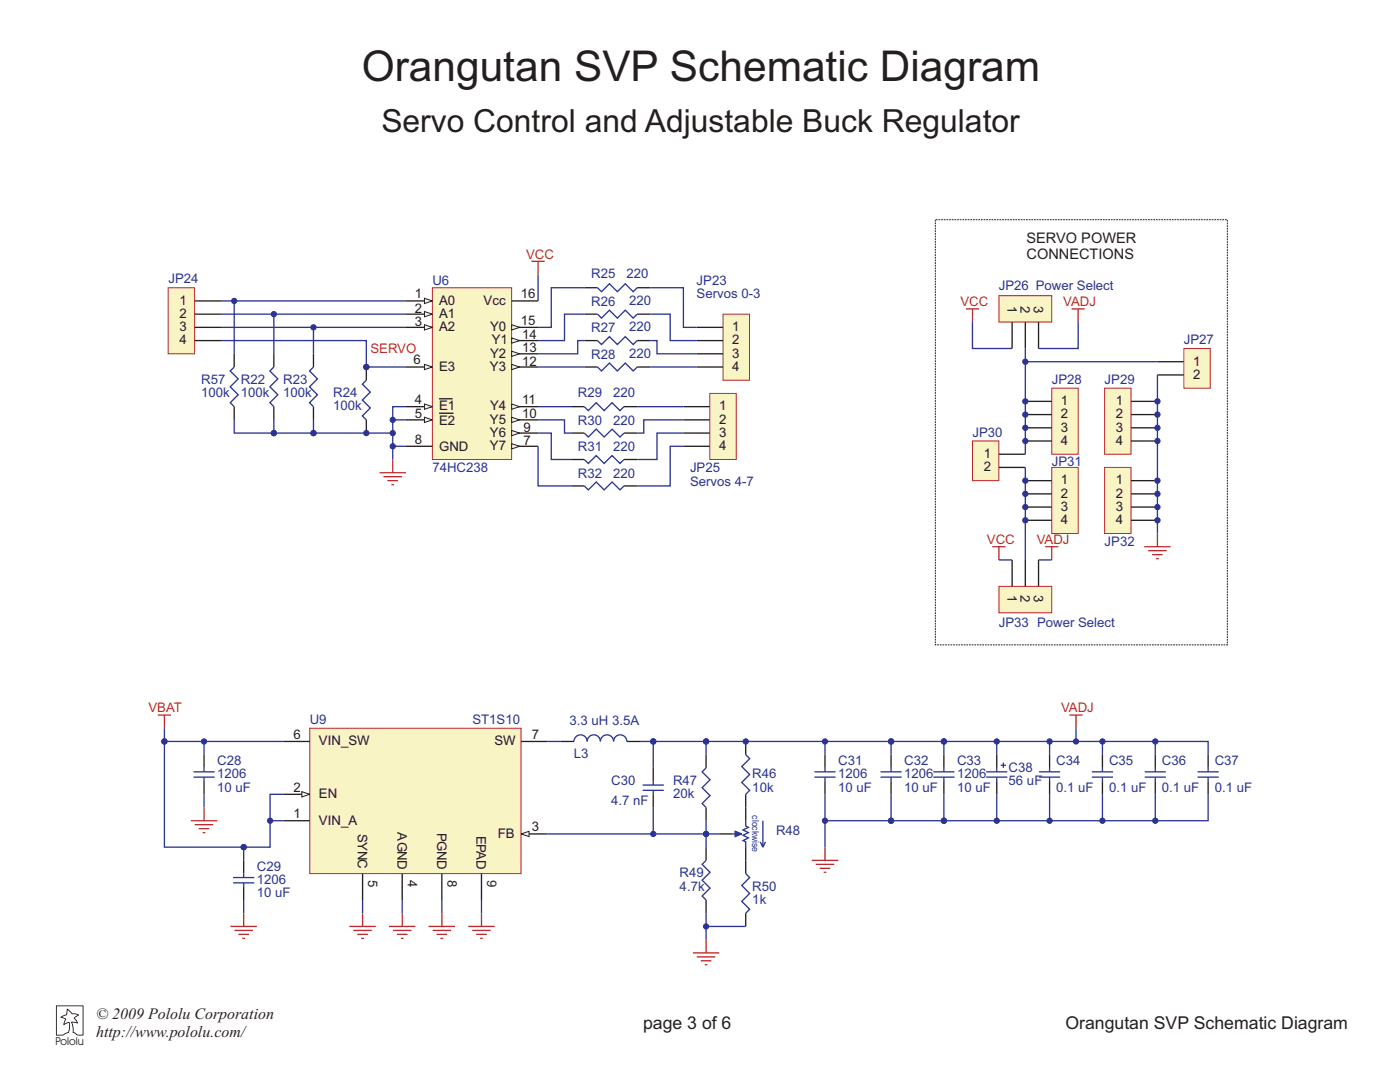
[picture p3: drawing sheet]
<svg xmlns="http://www.w3.org/2000/svg" width="279mm" height="216mm" viewBox="0 0 279 216" stroke-linecap="round" stroke-linejoin="round" font-family="sans-serif">
<path d="M86.3 57.4h15.8v34.3h-15.8z" fill-rule="evenodd" fill="#f9f4c4"/>
<path d="M86.3 57.4h15.8v34.3h-15.8z" fill="none" stroke="#c2262e" stroke-width=".2"/>
<path d="M102.1 60h5.3M81 81.1h5.3" fill="none" stroke="#231f20" stroke-width=".26"/>
<path d="M84.7 80.6l1.6 .5-1.6 .6z" fill="#f9f7e9"/>
<path d="M84.7 80.6l1.6 .5-1.6 .6z" fill="none" stroke="#231f20" stroke-width=".2"/>
<path d="M87.6 79.6h2.7" fill="none" stroke="#231f20" stroke-width=".36"/>
<path d="M102.1 68h5.3" fill="none" stroke="#231f20" stroke-width=".26"/>
<path d="M102.1 67.4l1.6 .6-1.6 .5z" fill="#f9f7e9"/>
<path d="M102.1 67.4l1.6 .6-1.6 .5z" fill="none" stroke="#231f20" stroke-width=".2"/>
<path d="M102.1 73.2h5.3" fill="none" stroke="#231f20" stroke-width=".26"/>
<path d="M102.1 72.7l1.6 .5-1.6 .6z" fill="#f9f7e9"/>
<path d="M102.1 72.7l1.6 .5-1.6 .6z" fill="none" stroke="#231f20" stroke-width=".2"/>
<path d="M102.1 83.8h5.3" fill="none" stroke="#231f20" stroke-width=".26"/>
<path d="M102.1 83.3l1.6 .5-1.6 .5z" fill="#f9f7e9"/>
<path d="M102.1 83.3l1.6 .5-1.6 .5z" fill="none" stroke="#231f20" stroke-width=".2"/>
<path d="M102.1 89.1h5.3" fill="none" stroke="#231f20" stroke-width=".26"/>
<path d="M102.1 88.5l1.6 .6-1.6 .5z" fill="#f9f7e9"/>
<path d="M102.1 88.5l1.6 .6-1.6 .5z" fill="none" stroke="#231f20" stroke-width=".2"/>
<path d="M81 83.8h5.3" fill="none" stroke="#231f20" stroke-width=".26"/>
<path d="M84.7 83.3l1.6 .5-1.6 .5z" fill="#f9f7e9"/>
<path d="M84.7 83.3l1.6 .5-1.6 .5z" fill="none" stroke="#231f20" stroke-width=".2"/>
<path d="M87.6 82.5h2.9" fill="none" stroke="#231f20" stroke-width=".37"/>
<path d="M81 73.2h5.3" fill="none" stroke="#231f20" stroke-width=".26"/>
<path d="M84.7 72.7l1.6 .5-1.6 .6z" fill="#f9f7e9"/>
<path d="M84.7 72.7l1.6 .5-1.6 .6z" fill="none" stroke="#231f20" stroke-width=".2"/>
<path d="M102.1 86.4h5.3" fill="none" stroke="#231f20" stroke-width=".26"/>
<path d="M102.1 85.9l1.6 .5-1.6 .5z" fill="#f9f7e9"/>
<path d="M102.1 85.9l1.6 .5-1.6 .5z" fill="none" stroke="#231f20" stroke-width=".2"/>
<path d="M102.1 81.1h5.3" fill="none" stroke="#231f20" stroke-width=".26"/>
<path d="M102.1 80.6l1.6 .5-1.6 .6z" fill="#f9f7e9"/>
<path d="M102.1 80.6l1.6 .5-1.6 .6z" fill="none" stroke="#231f20" stroke-width=".2"/>
<path d="M102.1 70.6h5.3" fill="none" stroke="#231f20" stroke-width=".26"/>
<path d="M102.1 70.1l1.6 .5-1.6 .5z" fill="#f9f7e9"/>
<path d="M102.1 70.1l1.6 .5-1.6 .5z" fill="none" stroke="#231f20" stroke-width=".2"/>
<path d="M102.1 65.3h5.3" fill="none" stroke="#231f20" stroke-width=".26"/>
<path d="M102.1 64.8l1.6 .5-1.6 .5z" fill="#f9f7e9"/>
<path d="M102.1 64.8l1.6 .5-1.6 .5z" fill="none" stroke="#231f20" stroke-width=".2"/>
<path d="M81 60h5.3M81 89.1h5.3" fill="none" stroke="#231f20" stroke-width=".26"/>
<path d="M84.7 59.5l1.6 .5-1.6 .6z" fill="#f9f7e9"/>
<path d="M84.7 59.5l1.6 .5-1.6 .6z" fill="none" stroke="#231f20" stroke-width=".2"/>
<path d="M81 62.7h5.3" fill="none" stroke="#231f20" stroke-width=".26"/>
<path d="M84.7 62.2l1.6 .5-1.6 .5z" fill="#f9f7e9"/>
<path d="M84.7 62.2l1.6 .5-1.6 .5z" fill="none" stroke="#231f20" stroke-width=".2"/>
<path d="M81 65.3h5.3" fill="none" stroke="#231f20" stroke-width=".26"/>
<path d="M84.7 64.8l1.6 .5-1.6 .5z" fill="#f9f7e9"/>
<path d="M84.7 64.8l1.6 .5-1.6 .5z" fill="none" stroke="#231f20" stroke-width=".2"/>
<path d="M144.3 62.7h5.3v13.2h-5.3z" fill-rule="evenodd" fill="#f9f4c4"/>
<path d="M144.3 62.7h5.3v13.2h-5.3z" fill="none" stroke="#c2262e" stroke-width=".2"/>
<path d="M139 65.3h5.3M139 68h5.3M139 70.6h5.3M139 73.2h5.3" fill="none" stroke="#231f20" stroke-width=".26"/>
<path d="M141.7 78.5h5.2v13.2h-5.2z" fill-rule="evenodd" fill="#f9f4c4"/>
<path d="M141.7 78.5h5.2v13.2h-5.2z" fill="none" stroke="#c2262e" stroke-width=".2"/>
<path d="M136.4 81.1h5.3M136.4 83.8h5.3M136.4 86.4h5.3M136.4 89.1h5.3" fill="none" stroke="#231f20" stroke-width=".26"/>
<path d="M78.4 83.8h2.6M81 81.1h-2.6v10.6M127.2 81.1h9.2M136.4 89.1h-2.6v7.9h-6.6" fill="none" stroke="#2c3392" stroke-width=".26"/>
<path d="M75.7 94.3h5.3M76.5 95.1h3.7M77.3 95.9h2.1M78.1 96.7h.5M78.4 91.7v2.6" fill="none" stroke="#c2262e" stroke-width=".26"/>
<circle cx="78.4" cy="83.8" r=".53" fill="#2c3392"/>
<circle cx="78.4" cy="83.8" r=".53" fill="none" stroke="#2c3392" stroke-width=".2"/>
<path d="M78.4 89.1h2.6" fill="none" stroke="#2c3392" stroke-width=".26"/>
<circle cx="78.4" cy="89.1" r=".53" fill="#2c3392"/>
<circle cx="78.4" cy="89.1" r=".53" fill="none" stroke="#2c3392" stroke-width=".2"/>
<path d="M33.6 57.4h5.2v13.2h-5.2z" fill-rule="evenodd" fill="#f9f4c4"/>
<path d="M33.6 57.4h5.2v13.2h-5.2z" fill="none" stroke="#c2262e" stroke-width=".2"/>
<path d="M38.8 60h5.3M38.8 62.7h5.3M38.8 65.3h5.3M38.8 68h5.3M73.1 73.2v2.7M73.1 83.8v2.6" fill="none" stroke="#231f20" stroke-width=".26"/>
<path d="M73.1 75.9l-.8 .8 1.6 1.5-1.6 1.6 1.6 1.6-1.6 1.6 .8 .8" fill="none" stroke="#273895" stroke-width=".26"/>
<circle cx="73.1" cy="86.4" r=".53" fill="#2c3392"/>
<circle cx="73.1" cy="86.4" r=".53" fill="none" stroke="#2c3392" stroke-width=".2"/>
<circle cx="73.1" cy="73.2" r=".53" fill="#2c3392"/>
<circle cx="73.1" cy="73.2" r=".53" fill="none" stroke="#2c3392" stroke-width=".2"/>
<g fill="none" stroke="#231f20" stroke-width=".26">
<path d="M116.6 57.4h2.7M127.2 57.4h2.6M54.7 70.6v2.6M62.6 70.6v2.6M116.6 62.7h2.7M116.6 73.2h2.7M116.6 68h2.7M127.2 62.7h2.6M127.2 73.2h2.6M127.2 68h2.6M54.7 81.1v2.7M62.6 81.1v2.7"/>
<path d="M114 81.1h2.6M114 86.4h2.6M114 97h2.6M114 91.7h2.6M124.5 81.1h2.7M124.5 86.4h2.7M124.5 97h2.7M124.5 91.7h2.7"/>
</g>
<path d="M119.3 57.4l.7 .8 1.6-1.6 1.6 1.6 1.6-1.6 1.6 1.6 .8-.8M54.7 73.2l-.8 .8 1.5 1.6-1.5 1.6 1.5 1.6-1.5 1.6 .8 .7M62.6 73.2l-.8 .8 1.6 1.6-1.6 1.6 1.6 1.6-1.6 1.6 .8 .7M119.3 62.7l.7 .8 1.6-1.6 1.6 1.6 1.6-1.6 1.6 1.6 .8-.8M119.3 73.2l.7 .8 1.6-1.6 1.6 1.6 1.6-1.6 1.6 1.6 .8-.8M119.3 68l.7 .8 1.6-1.6 1.6 1.6 1.6-1.6 1.6 1.6 .8-.8M116.6 81.1l.8 .8 1.6-1.5 1.6 1.5 1.6-1.5 1.5 1.5 .8-.8M116.6 86.4l.8 .8 1.6-1.6 1.6 1.6 1.6-1.6 1.5 1.6 .8-.8M116.6 97l.8 .8 1.6-1.6 1.6 1.6 1.6-1.6 1.5 1.6 .8-.8M116.6 91.7l.8 .8 1.6-1.6 1.6 1.6 1.6-1.6 1.5 1.6 .8-.8" fill="none" stroke="#273895" stroke-width=".26"/>
<g fill="none" stroke="#2c3392" stroke-width=".26">
<path d="M107.4 54.8v5.2M116.6 57.4h-6.6v7.9h-2.6M129.8 57.4h6.6v7.9h2.6M107.4 73.2h9.2M116.6 68h-1.3v2.6h-7.9M116.6 62.7h-3.9v5.3h-5.3M129.8 68h1.3v2.6h7.9M129.8 62.7h4v5.3h5.2M129.8 73.2h9.2M62.6 83.8v2.6h15.8M107.4 89.1v7.9h6.6M107.4 86.4h2.6v5.3h4"/>
<path d="M107.4 83.8h5.3v2.6h1.3M107.4 81.1h6.6M136.4 83.8h-7.9v2.6h-1.3M136.4 86.4h-5.3v5.3h-3.9"/>
</g>
<path d="M106.1 52.1h2.6M107.4 52.1v2.7" fill="none" stroke="#c2262e" stroke-width=".26"/>
<circle cx="78.4" cy="86.4" r=".53" fill="#2c3392"/>
<circle cx="78.4" cy="86.4" r=".53" fill="none" stroke="#2c3392" stroke-width=".2"/>
<circle cx="62.6" cy="86.4" r=".53" fill="#2c3392"/>
<circle cx="62.6" cy="86.4" r=".53" fill="none" stroke="#2c3392" stroke-width=".2"/>
<path d="M54.7 83.8v2.6h7.9" fill="none" stroke="#2c3392" stroke-width=".26"/>
<circle cx="62.6" cy="86.4" r=".53" fill="#2c3392"/>
<circle cx="62.6" cy="86.4" r=".53" fill="none" stroke="#2c3392" stroke-width=".2"/>
<circle cx="54.7" cy="86.4" r=".53" fill="#2c3392"/>
<circle cx="54.7" cy="86.4" r=".53" fill="none" stroke="#2c3392" stroke-width=".2"/>
<path d="M62.6 65.3v5.3" fill="none" stroke="#2c3392" stroke-width=".26"/>
<circle cx="62.6" cy="65.3" r=".53" fill="#2c3392"/>
<circle cx="62.6" cy="65.3" r=".53" fill="none" stroke="#2c3392" stroke-width=".2"/>
<path d="M54.7 62.7v7.9" fill="none" stroke="#2c3392" stroke-width=".26"/>
<circle cx="54.7" cy="62.7" r=".53" fill="#2c3392"/>
<circle cx="54.7" cy="62.7" r=".53" fill="none" stroke="#2c3392" stroke-width=".2"/>
<path d="M46.7 70.6v2.6M46.7 81.1v2.7" fill="none" stroke="#231f20" stroke-width=".26"/>
<path d="M46.7 73.2l-.8 .8 1.6 1.6-1.6 1.6 1.6 1.6-1.6 1.6 .8 .7" fill="none" stroke="#273895" stroke-width=".26"/>
<path d="M44.1 68h29v5.2h7.9M44.1 60h36.9M44.1 62.7h36.9M44.1 65.3h36.9" fill="none" stroke="#2c3392" stroke-width=".26"/>
<circle cx="73.1" cy="73.2" r=".53" fill="#2c3392"/>
<circle cx="73.1" cy="73.2" r=".53" fill="none" stroke="#2c3392" stroke-width=".2"/>
<path d="M46.7 60v10.6" fill="none" stroke="#2c3392" stroke-width=".26"/>
<circle cx="46.7" cy="60" r=".53" fill="#2c3392"/>
<circle cx="46.7" cy="60" r=".53" fill="none" stroke="#2c3392" stroke-width=".2"/>
<path d="M46.7 83.8v2.6h8" fill="none" stroke="#2c3392" stroke-width=".26"/>
<circle cx="54.7" cy="86.4" r=".53" fill="#2c3392"/>
<circle cx="54.7" cy="86.4" r=".53" fill="none" stroke="#2c3392" stroke-width=".2"/>
<path d="M192.8 61.6h2.6M194.1 61.6v2.7" fill="none" stroke="#c2262e" stroke-width=".26"/>
<path d="M194.1 64.3v5.2h7.9" fill="none" stroke="#2c3392" stroke-width=".26"/>
<path d="M220.4 77.5h5.3v13.1h-5.3z" fill-rule="evenodd" fill="#f9f4c4"/>
<path d="M220.4 77.5h5.3v13.1h-5.3z" fill="none" stroke="#c2262e" stroke-width=".2"/>
<path d="M225.7 80.1h5.3M225.7 82.7h5.3M225.7 85.4h5.3M225.7 88h5.3" fill="none" stroke="#231f20" stroke-width=".26"/>
<circle cx="231" cy="80.1" r=".53" fill="#2c3392"/>
<circle cx="231" cy="80.1" r=".53" fill="none" stroke="#2c3392" stroke-width=".2"/>
<circle cx="231" cy="82.7" r=".53" fill="#2c3392"/>
<circle cx="231" cy="82.7" r=".53" fill="none" stroke="#2c3392" stroke-width=".2"/>
<circle cx="231" cy="85.4" r=".53" fill="#2c3392"/>
<circle cx="231" cy="85.4" r=".53" fill="none" stroke="#2c3392" stroke-width=".2"/>
<circle cx="231" cy="88" r=".53" fill="#2c3392"/>
<circle cx="231" cy="88" r=".53" fill="none" stroke="#2c3392" stroke-width=".2"/>
<path d="M220.4 93.3h5.3v13.2h-5.3z" fill-rule="evenodd" fill="#f9f4c4"/>
<path d="M220.4 93.3h5.3v13.2h-5.3z" fill="none" stroke="#c2262e" stroke-width=".2"/>
<path d="M225.7 95.9h5.3M225.7 98.5h5.3M225.7 101.2h5.3M225.7 103.8h5.3" fill="none" stroke="#231f20" stroke-width=".26"/>
<circle cx="231" cy="95.9" r=".53" fill="#2c3392"/>
<circle cx="231" cy="95.9" r=".53" fill="none" stroke="#2c3392" stroke-width=".2"/>
<circle cx="231" cy="98.5" r=".53" fill="#2c3392"/>
<circle cx="231" cy="98.5" r=".53" fill="none" stroke="#2c3392" stroke-width=".2"/>
<circle cx="231" cy="101.2" r=".53" fill="#2c3392"/>
<circle cx="231" cy="101.2" r=".53" fill="none" stroke="#2c3392" stroke-width=".2"/>
<circle cx="231" cy="103.8" r=".53" fill="#2c3392"/>
<circle cx="231" cy="103.8" r=".53" fill="none" stroke="#2c3392" stroke-width=".2"/>
<path d="M228.4 109.1h5.2M229.1 109.9h3.7M229.9 110.7h2.1M230.7 111.5h.6M231 106.5v2.6" fill="none" stroke="#c2262e" stroke-width=".26"/>
<path d="M209.9 77.5h5.3v13.1h-5.3z" fill-rule="evenodd" fill="#f9f4c4"/>
<path d="M209.9 77.5h5.3v13.1h-5.3z" fill="none" stroke="#c2262e" stroke-width=".2"/>
<path d="M204.6 80.1h5.3M204.6 82.7h5.3M204.6 85.4h5.3M204.6 88h5.3" fill="none" stroke="#231f20" stroke-width=".26"/>
<circle cx="204.6" cy="80.1" r=".53" fill="#2c3392"/>
<circle cx="204.6" cy="80.1" r=".53" fill="none" stroke="#2c3392" stroke-width=".2"/>
<circle cx="204.6" cy="82.7" r=".53" fill="#2c3392"/>
<circle cx="204.6" cy="82.7" r=".53" fill="none" stroke="#2c3392" stroke-width=".2"/>
<circle cx="204.6" cy="85.4" r=".53" fill="#2c3392"/>
<circle cx="204.6" cy="85.4" r=".53" fill="none" stroke="#2c3392" stroke-width=".2"/>
<circle cx="204.6" cy="88" r=".53" fill="#2c3392"/>
<circle cx="204.6" cy="88" r=".53" fill="none" stroke="#2c3392" stroke-width=".2"/>
<path d="M199.4 59h10.5v5.3h-10.5z" fill-rule="evenodd" fill="#f9f4c4"/>
<path d="M199.4 59h10.5v5.3h-10.5z" fill="none" stroke="#c2262e" stroke-width=".2"/>
<path d="M202 64.3v5.2M204.6 64.3v5.2M207.3 64.3v5.2" fill="none" stroke="#231f20" stroke-width=".26"/>
<path d="M213.9 61.6h2.6M215.2 61.6v2.7M198 109.1h2.7M199.4 109.1v2.6" fill="none" stroke="#c2262e" stroke-width=".26"/>
<path d="M215.2 64.3v5.2h-7.9" fill="none" stroke="#2c3392" stroke-width=".26"/>
<path d="M209.9 93.3h5.3v13.2h-5.3z" fill-rule="evenodd" fill="#f9f4c4"/>
<path d="M209.9 93.3h5.3v13.2h-5.3z" fill="none" stroke="#c2262e" stroke-width=".2"/>
<path d="M204.6 95.9h5.3M204.6 98.5h5.3M204.6 101.2h5.3M204.6 103.8h5.3" fill="none" stroke="#231f20" stroke-width=".26"/>
<circle cx="204.6" cy="95.9" r=".53" fill="#2c3392"/>
<circle cx="204.6" cy="95.9" r=".53" fill="none" stroke="#2c3392" stroke-width=".2"/>
<circle cx="204.6" cy="98.5" r=".53" fill="#2c3392"/>
<circle cx="204.6" cy="98.5" r=".53" fill="none" stroke="#2c3392" stroke-width=".2"/>
<circle cx="204.6" cy="101.2" r=".53" fill="#2c3392"/>
<circle cx="204.6" cy="101.2" r=".53" fill="none" stroke="#2c3392" stroke-width=".2"/>
<circle cx="204.6" cy="103.8" r=".53" fill="#2c3392"/>
<circle cx="204.6" cy="103.8" r=".53" fill="none" stroke="#2c3392" stroke-width=".2"/>
<path d="M199.4 117h10.5v5.3h-10.5z" fill-rule="evenodd" fill="#f9f4c4"/>
<path d="M199.4 117h10.5v5.3h-10.5z" fill="none" stroke="#c2262e" stroke-width=".2"/>
<path d="M202 111.7v5.3M204.6 111.7v5.3M207.3 111.7v5.3" fill="none" stroke="#231f20" stroke-width=".26"/>
<path d="M208.6 109.1h2.6M209.9 109.1v2.6" fill="none" stroke="#c2262e" stroke-width=".26"/>
<path d="M199.4 111.7h2.6M207.3 111.7h2.6" fill="none" stroke="#2c3392" stroke-width=".26"/>
<path d="M236.3 69.5h5.2v8h-5.2z" fill-rule="evenodd" fill="#f9f4c4"/>
<path d="M236.3 69.5h5.2v8h-5.2z" fill="none" stroke="#c2262e" stroke-width=".2"/>
<path d="M231 72.2h5.3M231 74.8h5.3" fill="none" stroke="#231f20" stroke-width=".26"/>
<path d="M204.6 72.2h26.4M231 74.8v31.7" fill="none" stroke="#2c3392" stroke-width=".26"/>
<circle cx="204.6" cy="72.2" r=".53" fill="#2c3392"/>
<circle cx="204.6" cy="72.2" r=".53" fill="none" stroke="#2c3392" stroke-width=".2"/>
<path d="M194.1 88h5.3v7.9h-5.3z" fill-rule="evenodd" fill="#f9f4c4"/>
<path d="M194.1 88h5.3v7.9h-5.3z" fill="none" stroke="#c2262e" stroke-width=".2"/>
<path d="M199.4 90.6h5.2M199.4 93.3h5.2" fill="none" stroke="#231f20" stroke-width=".26"/>
<path d="M204.6 69.5v21.1M204.6 93.3v18.4M177.8 147.9h10.6v2.7" fill="none" stroke="#2c3392" stroke-width=".26"/>
<path d="M186.7 43.8h58.2v84.9h-58.2z" fill="none" stroke="#231f20" stroke-width=".2" stroke-dasharray=".4 .2" stroke-linecap="butt"/>
<circle cx="177.8" cy="147.9" r=".53" fill="#2c3392"/>
<circle cx="177.8" cy="147.9" r=".53" fill="none" stroke="#2c3392" stroke-width=".2"/>
<circle cx="188.4" cy="147.9" r=".53" fill="#2c3392"/>
<circle cx="188.4" cy="147.9" r=".53" fill="none" stroke="#2c3392" stroke-width=".2"/>
<path d="M188.4 158.5v5.3h-10.6" fill="none" stroke="#2c3392" stroke-width=".26"/>
<circle cx="188.4" cy="163.8" r=".53" fill="#2c3392"/>
<circle cx="188.4" cy="163.8" r=".53" fill="none" stroke="#2c3392" stroke-width=".2"/>
<circle cx="177.8" cy="163.8" r=".53" fill="#2c3392"/>
<circle cx="177.8" cy="163.8" r=".53" fill="none" stroke="#2c3392" stroke-width=".2"/>
<path d="M198.9 147.9v2.7" fill="none" stroke="#2c3392" stroke-width=".26"/>
<circle cx="198.9" cy="147.9" r=".53" fill="#2c3392"/>
<circle cx="198.9" cy="147.9" r=".53" fill="none" stroke="#2c3392" stroke-width=".2"/>
<path d="M209.5 147.9v2.7" fill="none" stroke="#2c3392" stroke-width=".26"/>
<circle cx="209.5" cy="147.9" r=".53" fill="#2c3392"/>
<circle cx="209.5" cy="147.9" r=".53" fill="none" stroke="#2c3392" stroke-width=".2"/>
<path d="M220 147.9v2.7" fill="none" stroke="#2c3392" stroke-width=".26"/>
<circle cx="220" cy="147.9" r=".53" fill="#2c3392"/>
<circle cx="220" cy="147.9" r=".53" fill="none" stroke="#2c3392" stroke-width=".2"/>
<path d="M230.6 147.9v2.7" fill="none" stroke="#2c3392" stroke-width=".26"/>
<circle cx="230.6" cy="147.9" r=".53" fill="#2c3392"/>
<circle cx="230.6" cy="147.9" r=".53" fill="none" stroke="#2c3392" stroke-width=".2"/>
<path d="M198.9 158.5v5.3" fill="none" stroke="#2c3392" stroke-width=".26"/>
<circle cx="198.9" cy="163.8" r=".53" fill="#2c3392"/>
<circle cx="198.9" cy="163.8" r=".53" fill="none" stroke="#2c3392" stroke-width=".2"/>
<path d="M209.5 158.5v5.3" fill="none" stroke="#2c3392" stroke-width=".26"/>
<circle cx="209.5" cy="163.8" r=".53" fill="#2c3392"/>
<circle cx="209.5" cy="163.8" r=".53" fill="none" stroke="#2c3392" stroke-width=".2"/>
<path d="M220 158.5v5.3" fill="none" stroke="#2c3392" stroke-width=".26"/>
<circle cx="220" cy="163.8" r=".53" fill="#2c3392"/>
<circle cx="220" cy="163.8" r=".53" fill="none" stroke="#2c3392" stroke-width=".2"/>
<path d="M230.6 158.5v5.3" fill="none" stroke="#2c3392" stroke-width=".26"/>
<circle cx="230.6" cy="163.8" r=".53" fill="#2c3392"/>
<circle cx="230.6" cy="163.8" r=".53" fill="none" stroke="#2c3392" stroke-width=".2"/>
<path d="M213.4 142.7h2.7M214.7 142.7v2.6" fill="none" stroke="#c2262e" stroke-width=".26"/>
<path d="M214.7 145.3v2.6" fill="none" stroke="#2c3392" stroke-width=".26"/>
<circle cx="214.7" cy="147.9" r=".53" fill="#2c3392"/>
<circle cx="214.7" cy="147.9" r=".53" fill="none" stroke="#2c3392" stroke-width=".2"/>
<g fill="none" stroke="#c2262e" stroke-width=".26">
<path d="M38.1 163.8h5.3M38.9 164.6h3.7M39.7 165.3h2.1M40.5 166.1h.5M40.7 161.1v2.7M162 171.7h5.3M162.8 172.5h3.7M163.6 173.3h2.1M164.4 174.1h.5M164.6 169v2.7M46 184.9h5.3M46.8 185.7h3.7"/>
<path d="M47.6 186.4h2.1M48.4 187.2h.5M48.6 182.2v2.7M69.7 184.9h5.3M70.5 185.7h3.7M71.3 186.4h2.1M72.1 187.2h.5M72.4 182.2v2.7M77.6 184.9h5.3M78.4 185.7h3.7M79.2 186.4h2.1M80 187.2h.5"/>
<path d="M80.3 182.2v2.7M85.5 184.9h5.3M86.3 185.7h3.7M87.1 186.4h2.1M87.9 187.2h.5M88.2 182.2v2.7M93.5 184.9h5.2M94.2 185.7h3.7M95 186.4h2.1M95.8 187.2h.6M96.1 182.2v2.7M138.3 190.1h5.3"/>
<path d="M139.1 190.9h3.7M139.9 191.7h2.1M140.6 192.5h.6M140.9 187.5v2.6"/>
</g>
<path d="M53.9 163.8h2.6" fill="none" stroke="#2c3392" stroke-width=".26"/>
<circle cx="53.9" cy="163.8" r=".53" fill="#2c3392"/>
<circle cx="53.9" cy="163.8" r=".53" fill="none" stroke="#2c3392" stroke-width=".2"/>
<path d="M56.5 158.5h-2.6v10.5h-5.3v2.7" fill="none" stroke="#2c3392" stroke-width=".26"/>
<circle cx="48.6" cy="169" r=".53" fill="#2c3392"/>
<circle cx="48.6" cy="169" r=".53" fill="none" stroke="#2c3392" stroke-width=".2"/>
<path d="M56.5 147.9h-23.7v21.1h15.8" fill="none" stroke="#2c3392" stroke-width=".26"/>
<circle cx="48.6" cy="169" r=".53" fill="#2c3392"/>
<circle cx="48.6" cy="169" r=".53" fill="none" stroke="#2c3392" stroke-width=".2"/>
<circle cx="32.8" cy="147.9" r=".53" fill="#2c3392"/>
<circle cx="32.8" cy="147.9" r=".53" fill="none" stroke="#2c3392" stroke-width=".2"/>
<path d="M40.7 147.9v2.7" fill="none" stroke="#2c3392" stroke-width=".26"/>
<circle cx="40.7" cy="147.9" r=".53" fill="#2c3392"/>
<circle cx="40.7" cy="147.9" r=".53" fill="none" stroke="#2c3392" stroke-width=".2"/>
<path d="M40.7 158.5v2.6M109.3 147.9h2.6M130.4 147.9h10.5v2.7M48.6 179.6v2.6M72.4 179.6v2.6M80.3 179.6v2.6M88.2 179.6v2.6M96.1 179.6v2.6" fill="none" stroke="#2c3392" stroke-width=".26"/>
<circle cx="130.4" cy="147.9" r=".53" fill="#2c3392"/>
<circle cx="130.4" cy="147.9" r=".53" fill="none" stroke="#2c3392" stroke-width=".2"/>
<circle cx="140.9" cy="147.9" r=".53" fill="#2c3392"/>
<circle cx="140.9" cy="147.9" r=".53" fill="none" stroke="#2c3392" stroke-width=".2"/>
<path d="M164.6 158.5v10.5M177.8 158.5v5.3h-13.2" fill="none" stroke="#2c3392" stroke-width=".26"/>
<circle cx="164.6" cy="163.8" r=".53" fill="#2c3392"/>
<circle cx="164.6" cy="163.8" r=".53" fill="none" stroke="#2c3392" stroke-width=".2"/>
<circle cx="177.8" cy="163.8" r=".53" fill="#2c3392"/>
<circle cx="177.8" cy="163.8" r=".53" fill="none" stroke="#2c3392" stroke-width=".2"/>
<path d="M140.9 163.8v2.6h-31.6" fill="none" stroke="#2c3392" stroke-width=".26"/>
<circle cx="140.9" cy="166.4" r=".53" fill="#2c3392"/>
<circle cx="140.9" cy="166.4" r=".53" fill="none" stroke="#2c3392" stroke-width=".2"/>
<path d="M31.5 142.7h2.6M32.8 142.7v2.6" fill="none" stroke="#c2262e" stroke-width=".26"/>
<path d="M32.8 145.3v2.6" fill="none" stroke="#2c3392" stroke-width=".26"/>
<circle cx="32.8" cy="147.9" r=".53" fill="#2c3392"/>
<circle cx="32.8" cy="147.9" r=".53" fill="none" stroke="#2c3392" stroke-width=".2"/>
<path d="M164.6 147.9v2.7" fill="none" stroke="#2c3392" stroke-width=".26"/>
<circle cx="164.6" cy="147.9" r=".53" fill="#2c3392"/>
<circle cx="164.6" cy="147.9" r=".53" fill="none" stroke="#2c3392" stroke-width=".2"/>
<path d="M241.1 158.5v5.3h-52.7" fill="none" stroke="#2c3392" stroke-width=".26"/>
<circle cx="188.4" cy="163.8" r=".53" fill="#2c3392"/>
<circle cx="188.4" cy="163.8" r=".53" fill="none" stroke="#2c3392" stroke-width=".2"/>
<path d="M188.4 147.9h52.7v2.7" fill="none" stroke="#2c3392" stroke-width=".26"/>
<circle cx="188.4" cy="147.9" r=".53" fill="#2c3392"/>
<circle cx="188.4" cy="147.9" r=".53" fill="none" stroke="#2c3392" stroke-width=".2"/>
<path d="M61.8 145.3h42.2v29h-42.2z" fill-rule="evenodd" fill="#f9f4c4"/>
<path d="M61.8 145.3h42.2v29h-42.2z" fill="none" stroke="#c2262e" stroke-width=".2"/>
<path d="M56.5 147.9h5.3M56.5 158.5h5.3M80.3 174.3v5.3" fill="none" stroke="#231f20" stroke-width=".26"/>
<path d="M60.2 158l1.6 .5-1.6 .5z" fill="#f9f7e9"/>
<path d="M60.2 158l1.6 .5-1.6 .5z" fill="none" stroke="#231f20" stroke-width=".2"/>
<path d="M104 166.4h5.3" fill="none" stroke="#231f20" stroke-width=".26"/>
<path d="M104 166.4l1.6-.5v1z" fill="#f9f7e9"/>
<path d="M104 166.4l1.6-.5v1z" fill="none" stroke="#231f20" stroke-width=".2"/>
<g fill="none" stroke="#231f20" stroke-width=".26">
<path d="M40.7 150.6v2.6M40.7 155.9v2.6M104 147.9h5.3M111.9 147.9h2.6M125.1 147.9h2.6M130.4 153.2v2.7M130.4 158.5v2.6M140.9 150.6v2.6M148.8 147.9v2.7M148.8 158.5v2.6M164.6 150.6v2.6M164.6 155.9v2.6"/>
<path d="M177.8 150.6v2.6M177.8 155.9v2.6M188.4 150.6v2.6M188.4 155.9v2.6M198.9 150.6v2.6M198.9 155.9v2.6M209.5 150.6v2.6M209.5 155.9v2.6M220 150.6v2.6M220 155.9v2.6M230.6 150.6v2.6M230.6 155.9v2.6"/>
<path d="M241.1 150.6v2.6M241.1 155.9v2.6M48.6 171.7v2.6M48.6 177v2.6M56.5 163.8h5.3M72.4 174.3v5.3M88.2 174.3v5.3M96.1 174.3v5.3M140.9 161.1v2.7M140.9 169v2.7M140.9 179.6v2.6"/>
</g>
<g fill="none" stroke="#273895" stroke-width=".26">
<path d="M38.6 154h4.2M38.6 155.1h4.2M40.7 153.2v.8M40.7 155.1v.8M114.5 147.9a1.32 1.32 0 0 1 1.4-1.3 1.32 1.32 0 0 1 1.3 1.3 1.32 1.32 0 0 1 1.3-1.3 1.32 1.32 0 0 1 1.3 1.3 1.32 1.32 0 0 1 1.3-1.3 1.32 1.32 0 0 1 1.4 1.3 1.32 1.32 0 0 1 1.3-1.3 1.32 1.32 0 0 1 1.3 1.3M128.3 156.6h4.2M128.3 157.7h4.2M130.4 155.9v.7M130.4 157.7v.8M140.9 153.2l-.8 .8 1.6 1.6-1.6 1.6 1.6 1.6-1.6 1.5 .8 .8M148.8 150.6l.8 .8-1.6 1.6 1.6 1.5-1.6 1.6 1.6 1.6-.8 .8M162.5 154h4.3"/>
<path d="M162.5 155.1h4.3M164.6 153.2v.8M164.6 155.1v.8M175.7 154h4.2M175.7 155.1h4.2M177.8 153.2v.8M177.8 155.1v.8M186.3 154h4.2M186.3 155.1h4.2M188.4 153.2v.8M188.4 155.1v.8M196.8 154h4.2"/>
<path d="M196.8 155.1h4.2M198.9 153.2v.8M198.9 155.1v.8M199.7 152.7h1.1M200.2 152.2v1M207.4 154h4.2M207.4 155.1h4.2M209.5 153.2v.8M209.5 155.1v.8M217.9 154h4.2M217.9 155.1h4.2M220 153.2v.8"/>
<path d="M220 155.1v.8M228.5 154h4.2M228.5 155.1h4.2M230.6 153.2v.8M230.6 155.1v.8M239 154h4.2M239 155.1h4.2M241.1 153.2v.8M241.1 155.1v.8M46.5 175.1h4.2M46.5 176.2h4.2M48.6 174.3v.8"/>
<path d="M48.6 176.2v.8M140.9 171.7l-.8 .8 1.6 1.6-1.6 1.5 1.6 1.6-1.6 1.6 .8 .8"/>
</g>
<circle cx="148.8" cy="147.9" r=".53" fill="#2c3392"/>
<circle cx="148.8" cy="147.9" r=".53" fill="none" stroke="#2c3392" stroke-width=".2"/>
<path d="M148.8 171.7v2.6M148.8 182.2v2.7" fill="none" stroke="#231f20" stroke-width=".26"/>
<path d="M148.8 174.3l.8 .8-1.6 1.6 1.6 1.6-1.6 1.6 1.6 1.5-.8 .8" fill="none" stroke="#273895" stroke-width=".26"/>
<path d="M140.9 182.2v5.3M140.9 184.9h7.9" fill="none" stroke="#2c3392" stroke-width=".26"/>
<circle cx="140.9" cy="184.9" r=".53" fill="#2c3392"/>
<circle cx="140.9" cy="184.9" r=".53" fill="none" stroke="#2c3392" stroke-width=".2"/>
<path d="M140.9 147.9h36.9v2.7" fill="none" stroke="#2c3392" stroke-width=".26"/>
<circle cx="140.9" cy="147.9" r=".53" fill="#2c3392"/>
<circle cx="140.9" cy="147.9" r=".53" fill="none" stroke="#2c3392" stroke-width=".2"/>
<circle cx="177.8" cy="147.9" r=".53" fill="#2c3392"/>
<circle cx="177.8" cy="147.9" r=".53" fill="none" stroke="#2c3392" stroke-width=".2"/>
<path d="M130.4 161.1v5.3" fill="none" stroke="#2c3392" stroke-width=".26"/>
<circle cx="130.4" cy="166.4" r=".53" fill="#2c3392"/>
<circle cx="130.4" cy="166.4" r=".53" fill="none" stroke="#2c3392" stroke-width=".2"/>
<path d="M127.7 147.9h2.7v5.3" fill="none" stroke="#2c3392" stroke-width=".26"/>
<circle cx="130.4" cy="147.9" r=".53" fill="#2c3392"/>
<circle cx="130.4" cy="147.9" r=".53" fill="none" stroke="#2c3392" stroke-width=".2"/>
<path d="M143.6 166.4h-2.7v2.6" fill="none" stroke="#2c3392" stroke-width=".26"/>
<circle cx="140.9" cy="166.4" r=".53" fill="#2c3392"/>
<circle cx="140.9" cy="166.4" r=".53" fill="none" stroke="#2c3392" stroke-width=".2"/>
<path d="M148.8 161.1v2.7M148.8 169v2.7" fill="none" stroke="#231f20" stroke-width=".26"/>
<path d="M146.2 166.4h1.3" fill="none" stroke="#273895" stroke-width=".26"/>
<path d="M146.7 165.9l1.3 .5-1.3 .5z" fill="#273895"/>
<path d="M146.7 165.9l1.3 .5-1.3 .5zM148.8 163.8v1l.6 .3-1.1 .5 1.1 .5-1.1 .6 1.1 .5-1.1 .5 .5 .3v1M152.2 163.8v5.2l-.5-1M152.8 168l-.6 1" fill="none" stroke="#273895" stroke-width=".26"/>
<path d="M143.6 166.4h2.6" fill="none" stroke="#231f20" stroke-width=".26"/>
<path d="M11.3 200.8v5.7h1.2l.4-.3a1.06 1.06 0 0 0 .9-1.4l-.1-.7-1 .4v-.5l.3-.6-.9-.4 .6-.4a.76 .76 0 0 0 .6-1l.1-.3 .2 .1a1.77 1.77 0 0 0 1.7 .9l.5 .2-.9 .7 .5 .6 .1 .4-1.1-.2 .3 1v1l.9 .5h.9v-5.7zM11.2 200.7h5.4v5.9h-1.2l-.9-.5v-1l-.3-1.1 .1-.1 1 .1-.6-.8 .8-.7-.5-.1a.88 .88 0 0 1-1.1-.6l-.4-.3v.2a.78 .78 0 0 1-.6 1l-.6 .3 .9 .4-.4 .9 1-.4a2.42 2.42 0 0 1-.1 2.2l-1.2 .5-1.3-.1z" fill="#000"/>
<text font-size="8.5" fill="#231f20" x="72.2" y="16.2">Orangutan SVP Schematic Diagram</text>
<text font-size="6.3" fill="#231f20" x="76.1" y="26.4">Servo Control and Adjustable Buck Regulator</text>
<g font-size="3.5" fill="#231f20">
<text x="128.3" y="205.4">page 3 of 6</text>
<text x="212.6" y="205.4">Orangutan SVP Schematic Diagram</text>
</g>
<g font-size="3.2" fill="#231f20">
<text x="19.2" y="203.3">© 2009 Pololu Corporation</text>
<text x="19.2" y="206.8">http://www.pololu.com/</text>
</g>
<g font-size="2.9" fill="#231f20">
<text x="204.9" y="48.4">SERVO POWER</text>
<text x="204.9" y="51.7">CONNECTIONS</text>
</g>
<g font-size="2.6" fill="#c2262e">
<text x="105" y="51.6">VCC</text>
<text x="191.7" y="61.1">VCC</text>
<text x="212.2" y="61.1">VADJ</text>
<text x="73.9" y="70.4">SERVO</text>
<text x="197" y="108.5">VCC</text>
<text x="206.9" y="108.5">VADJ</text>
<text x="29.6" y="142.1">VBAT</text>
<text x="211.8" y="142.1">VADJ</text>
</g>
<g font-size="2.6" fill="#2c3392">
<text x="33.6" y="56.4">JP24</text>
<text x="86.3" y="56.9">U6</text>
<text x="118" y="55.5">R25</text>
<text x="125" y="55.5">220</text>
<text x="139" y="56.9">JP23</text>
<text x="139" y="59.5">Servos 0-3</text>
<text x="199.4" y="57.9">JP26 Power Select</text>
<text x="118" y="61.1">R26</text>
<text x="125.5" y="60.8">220</text>
<text x="118" y="71.6">R28</text>
<text x="118" y="66.3">R27</text>
<text x="125.5" y="71.4">220</text>
<text x="125.5" y="66.1">220</text>
<text x="236.3" y="68.7">JP27</text>
<text x="40.1" y="76.6">R57</text>
<text x="48.1" y="76.6">R22</text>
<text x="56.5" y="76.6">R23</text>
<text x="209.9" y="76.6">JP28</text>
<text x="220.4" y="76.6">JP29</text>
<text x="40.1" y="79.3">100k</text>
<text x="48.1" y="79.3">100k</text>
<text x="56.5" y="79.3">100k</text>
<text x="66.5" y="81.9">100k</text>
<text x="66.5" y="79.3">R24</text>
<text x="115.3" y="79.3">R29</text>
<text x="122.4" y="79.3">220</text>
<text x="115.3" y="84.8">R30</text>
<text x="122.4" y="84.8">220</text>
<text x="194.1" y="87.2">JP30</text>
<text x="86.3" y="94.3">74HC238</text>
<text x="115.3" y="95.3">R32</text>
<text x="115.3" y="90.1">R31</text>
<text x="122.4" y="95.3">220</text>
<text x="122.4" y="90.1">220</text>
<text x="137.7" y="94.3">JP25</text>
<text x="209.9" y="93">JP31</text>
<text x="137.7" y="96.9">Servos 4-7</text>
<text x="220.4" y="109">JP32</text>
<text x="199.4" y="125.1">JP33 Power Select</text>
<text x="61.8" y="144.5">U9</text>
<text x="94.3" y="144.5">ST1S10</text>
<text x="113.6" y="144.8">3.3 uH 3.5A</text>
<text x="43.4" y="152.7">C28</text>
<text x="43.4" y="155.3">1206</text>
<text x="114.5" y="151.3">L3</text>
<text x="150.1" y="155.3">R46</text>
<text x="167.3" y="152.7">C31</text>
<text x="167.3" y="155.3">1206</text>
<text x="180.5" y="152.7">C32</text>
<text x="180.5" y="155.3">1206</text>
<text x="191" y="152.7">C33</text>
<text x="191" y="155.3">1206</text>
<text x="201.3" y="154">C38</text>
<text x="210.8" y="152.7">C34</text>
<text x="221.3" y="152.7">C35</text>
<text x="231.9" y="152.7">C36</text>
<text x="242.4" y="152.7">C37</text>
<text x="43.4" y="157.9">10 uF</text>
<text x="121.9" y="160.6">4.7 nF</text>
<text x="122" y="156.6">C30</text>
<text x="134.3" y="159.3">20k</text>
<text x="134.3" y="156.6">R47</text>
<text x="150.1" y="157.9">10k</text>
<text x="167.3" y="157.9">10 uF</text>
<text x="180.5" y="157.9">10 uF</text>
<text x="191" y="157.9">10 uF</text>
<text x="201.3" y="156.6">56 uF</text>
<text x="210.8" y="157.9">0.1 uF</text>
<text x="221.3" y="157.9">0.1 uF</text>
<text x="231.9" y="157.9">0.1 uF</text>
<text x="242.4" y="157.9">0.1 uF</text>
<text x="154.9" y="166.6">R48</text>
<text x="51.3" y="173.8">C29</text>
<text x="51.3" y="179">10 uF</text>
<text x="51.3" y="176.4">1206</text>
<text x="135.6" y="177.7">4.7k</text>
<text x="135.6" y="175.1">R49</text>
<text x="150.1" y="177.7">R50</text>
<text x="150.1" y="180.4">1k</text>
</g>
<g font-size="2.6" fill="#231f20">
<text x="82.8" y="59.5">1</text>
<text x="104" y="59.5">16</text>
<text x="35.8" y="60.8">1</text>
<text x="35.8" y="63.5">2</text>
<text x="82.8" y="62.4">2</text>
<text x="82.8" y="65">3</text>
<text x="87.6" y="60.8">A0</text>
<text x="87.6" y="63.5">A1</text>
<text x="96.5" y="60.8">Vcc</text>
<text x="104" y="64.8">15</text>
<text x="201" y="61" transform="rotate(90 201 61)">1</text>
<text x="203.7" y="61" transform="rotate(90 203.7 61)">2</text>
<text x="206.3" y="61" transform="rotate(90 206.3 61)">3</text>
<text x="35.8" y="66.1">3</text>
<text x="35.8" y="68.7">4</text>
<text x="87.6" y="66.1">A2</text>
<text x="97.8" y="66.1">Y0</text>
<text x="97.8" y="71.4">Y2</text>
<text x="98.2" y="68.7">Y1</text>
<text x="104.2" y="70.3">13</text>
<text x="104.2" y="67.7">14</text>
<text x="146.1" y="66.1">1</text>
<text x="146.1" y="68.7">2</text>
<text x="146.1" y="71.4">3</text>
<text x="82.5" y="72.7">6</text>
<text x="87.6" y="74">E3</text>
<text x="97.8" y="74">Y3</text>
<text x="104.2" y="72.9">12</text>
<text x="146.1" y="74">4</text>
<text x="238.1" y="72.9">1</text>
<text x="238.1" y="75.6">2</text>
<text x="82.8" y="80.6">4</text>
<text x="82.8" y="83.5">5</text>
<text x="87.6" y="81.9">E1</text>
<text x="97.8" y="81.9">Y4</text>
<text x="104.2" y="80.6">11</text>
<text x="104.2" y="83.5">10</text>
<text x="143.5" y="81.9">1</text>
<text x="211.7" y="80.9">1</text>
<text x="211.7" y="83.5">2</text>
<text x="222.7" y="80.9">1</text>
<text x="222.7" y="83.5">2</text>
<text x="82.8" y="88.5">8</text>
<text x="87.6" y="84.8">E2</text>
<text x="97.8" y="84.5">Y5</text>
<text x="97.8" y="89.8">Y7</text>
<text x="97.8" y="87.2">Y6</text>
<text x="104.5" y="86.1">9</text>
<text x="104.5" y="88.8">7</text>
<text x="143.5" y="84.5">2</text>
<text x="143.5" y="87.2">3</text>
<text x="143.5" y="89.8">4</text>
<text x="211.7" y="86.1">3</text>
<text x="211.7" y="88.8">4</text>
<text x="222.7" y="86.1">3</text>
<text x="222.7" y="88.8">4</text>
<text x="87.6" y="90.1">GND</text>
<text x="196.3" y="91.4">1</text>
<text x="196.3" y="94">2</text>
<text x="211.7" y="96.7">1</text>
<text x="211.7" y="99.3">2</text>
<text x="211.7" y="101.9">3</text>
<text x="222.7" y="96.7">1</text>
<text x="222.7" y="99.3">2</text>
<text x="222.7" y="101.9">3</text>
<text x="211.7" y="104.6">4</text>
<text x="222.7" y="104.6">4</text>
<text x="201" y="118.7" transform="rotate(90 201 118.7)">1</text>
<text x="203.7" y="118.7" transform="rotate(90 203.7 118.7)">2</text>
<text x="206.3" y="118.7" transform="rotate(90 206.3 118.7)">3</text>
<text x="58.5" y="147.4">6</text>
<text x="63.7" y="148.7">VIN_SW</text>
<text x="98.7" y="148.7">SW</text>
<text x="106.1" y="147.4">7</text>
<text x="58.5" y="157.9">2</text>
<text x="63.7" y="159.3">EN</text>
<text x="58.5" y="163.2">1</text>
<text x="63.7" y="164.5">VIN_A</text>
<text x="71.4" y="166.5" transform="rotate(90 71.4 166.5)">SYNC</text>
<text x="79.3" y="166.1" transform="rotate(90 79.3 166.1)">AGND</text>
<text x="87.2" y="166.2" transform="rotate(90 87.2 166.2)">PGND</text>
<text x="95.1" y="166.8" transform="rotate(90 95.1 166.8)">EPAD</text>
<text x="99.4" y="167.2">FB</text>
<text x="106.1" y="165.9">3</text>
<text x="73.5" y="175.5" transform="rotate(90 73.5 175.5)">5</text>
<text x="81.4" y="175.5" transform="rotate(90 81.4 175.5)">4</text>
<text x="89.3" y="175.5" transform="rotate(90 89.3 175.5)">8</text>
<text x="97.2" y="175.5" transform="rotate(90 97.2 175.5)">9</text>
</g>
<text font-size="2.2" fill="#231f20" x="11.1" y="208.4">Pololu</text>
<text font-size="2" fill="#2c3392" x="150.1" y="162.7" transform="rotate(90 150.1 162.7)">clockwise</text>
</svg>
